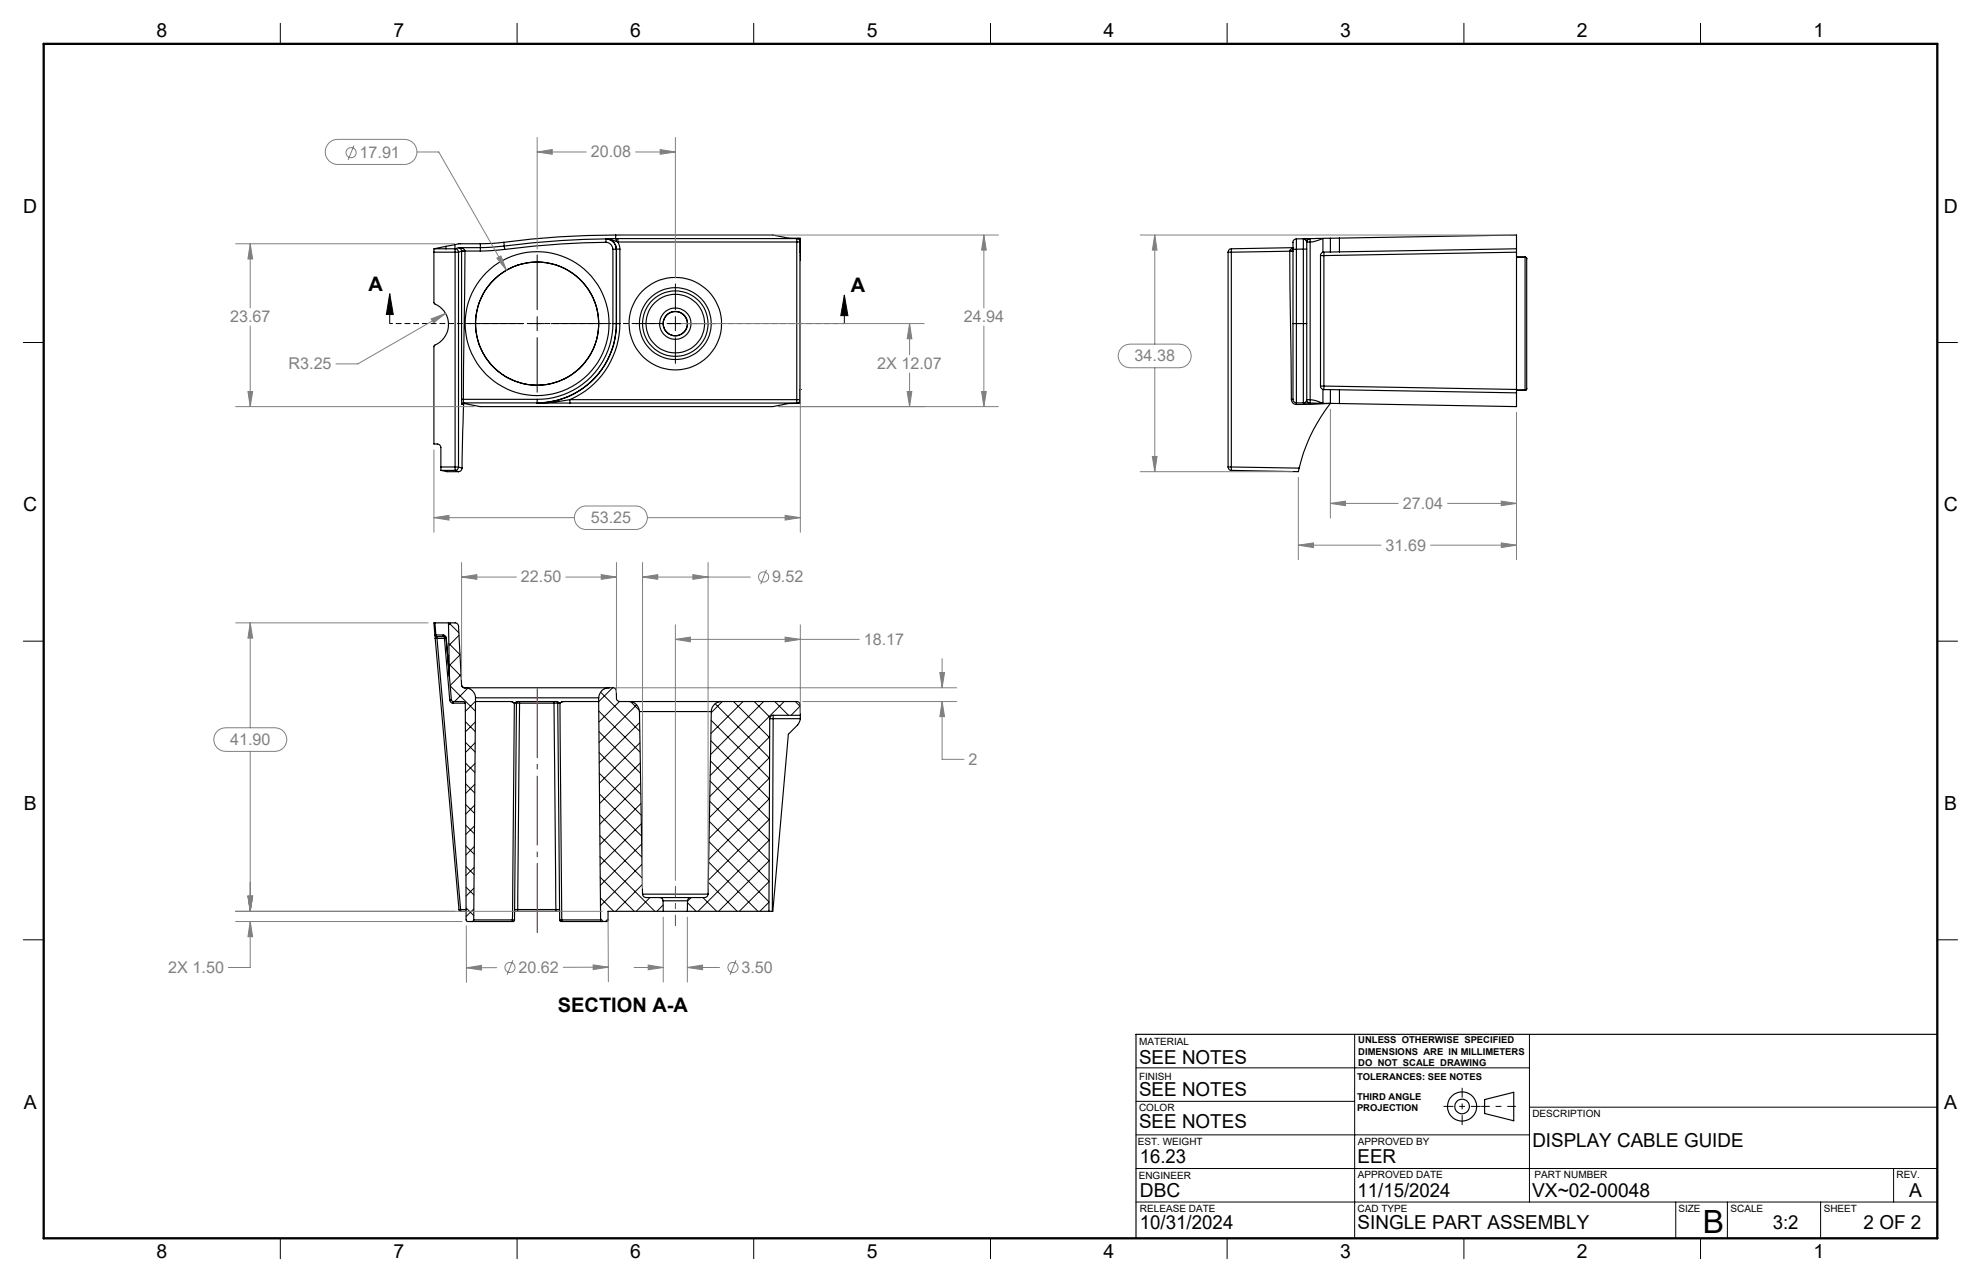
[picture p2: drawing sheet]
<svg xmlns="http://www.w3.org/2000/svg" width="432mm" height="279mm" viewBox="0 0 432 279" stroke-linecap="round" stroke-linejoin="round" font-family="sans-serif">
<g fill="none" stroke="#000" stroke-width=".25">
<path d="M94.6 55l.1 11.1a5 5 0 0 1 3.1 4.7 5 5 0 0 1-3.2 4.6v21.4h.7a.85 .85 0 0 1 .8 .7v4.3M94.6 55h4.6M94.6 54.2v.8M94.6 54.2h2.6M97.2 54.2h2M97.2 53.7v.5M97.2 53.7l-2.6 .5M99.2 53.3l-2 .4M99.2 54.2h.1M99.2 53.3v.9M99.2 54.2v.8M99.2 54.2a.72 .72 0 0 1 .7 .8"/>
<path d="M99.2 55h.7M99.2 55v46.8M99.9 54a.73 .73 0 0 1 .7 .7M99.9 54a1.26 1.26 0 0 1 1.5 .7M99.9 55v46.8M99.9 54l-.7 .2M99.9 54h4.8M100.6 54.8v32.2M100.6 54.8h.8M100.6 54.7h.8M100.6 54.8l-.7 .2M100.6 54.7v.1"/>
<path d="M101.4 54.8l-.4 32.2M101.4 54.7v.1M101.4 54.7h3.3M104.7 53.1h-4.7l-.8 .2M104.7 54v.7M104.7 53.1v.9M109.8 52.8l-5.1 .3M109.8 52.8l.1 .8M109.9 53.6l-5.2 .4M109.9 53.6l.1 .8M110 54.4l-5.3 .3M132 52.1l.1 .7"/>
<path d="M132 52.1a2.28 2.28 0 0 1 2.3 2.2M132 52.1a186.3 186.3 0 0 0-22.1 1.5M132.1 52.8a185.2 185.2 0 0 0-22.1 1.6M132.1 52.8a1.54 1.54 0 0 1 1.5 1.5M132.1 52a2.28 2.28 0 0 1 2.3 2.3M132.1 52l.6 .1 1.7 .5M132.1 52l-.1 .1M133.6 54.3h.7M133.6 54.3v16.2M134.2 51.2a182.9 182.9 0 0 0-24.4 1.6M134.2 52h-2.1M134.2 52l.2 .6"/>
<path d="M134.2 51.2h34.3a22.6 22.6 0 0 0 5.8 .7l.1 .1M134.2 51.2v.8M134.2 52h39.5M134.3 54.3v16.2M134.4 54.3h-.1M134.4 54.3h.7M134.4 54.3v16.2M134.4 52.6l.3 .1M134.7 52.7l.4 1.6M134.7 52v.7M134.7 52.7h39M135.1 54.3v16.2"/>
<path d="M173.7 52v.7M173.7 52.7h.7M173.7 52a.72 .72 0 0 1 .7 .7M173.7 52.7v34.4M174.4 52h-.7M174.4 52v.7M174.4 55v.7M174.4 52v35.9M267.7 55h.7M267.7 55v46.8M268.4 55v46.8M268.4 54.2v.8"/>
<path d="M268.4 54.2a.72 .72 0 0 0-.7 .8M281.1 54.8l.4 32.2M281.1 54.8h.7M281.1 54.7h.7M281.1 54.7v.1M281.1 54.8l-12.7 .2M281.8 54.1l-.6 .3-.1 .3M281.8 54.3h.8M281.8 54.3v16.2M281.8 54l-13.4 .2M282.6 52.1v2.2M282.6 52.1a.89 .89 0 0 0-.8 1.3v.9"/>
<path d="M282.6 54.3v16.2M284.1 52h.7M284.1 54.3h.7M284.1 52v2.3M284.1 52l.4 .2 .3 .4M284.1 54.3h-1.5M284.1 54.3v16.2M284.1 52l-1.5 .1M284.8 52.6v.1M284.8 52.7h.8M284.8 52h.7a.73 .73 0 0 0-.7 .6M284.8 52.7v34.4"/>
<path d="M285.6 52v.7M285.6 52a.72 .72 0 0 0-.8 .7M285.6 52.7v34.4M287.8 55.7h.8M287.8 55.7v28.4M288.4 52l-1.6 .5-1.2 .2M288.4 55l-.4 .2-.2 .5M288.4 52h-2.8M288.4 52v3M288.6 55v.7M288.6 55h-.2M288.6 55.7v28.4"/>
<path d="M290 54.9l-1.4 .1M290 51.9l-1.6 .1M290 51.9v3M290 51.9l40.6-.7v3M292 51.9v3M292 54.9h-2M330.6 54.2v.8M330.6 56.1h1.8M330.6 56h1.8M330.6 55v29.9M330.6 54.2l-38.6 .7M330.6 55l-42 .7"/>
<path d="M332.4 56l.3 .2 .1 .2M332.4 56.1v28.9M332.4 56.1l.3 .1 .1 .2M332.4 56v.1M332.8 56.4v28.4l-.4 .2M133.6 70.5a16.5 16.5 0 0 1-16.5 16.5M133.6 70.5h.7M134.3 70.5a17.3 17.3 0 0 1-17.2 17.3M134.3 70.5h.1M134.4 70.5a17.3 17.3 0 0 1-17.3 17.3M134.4 70.5h.7M135.1 70.5a18 18 0 0 1-10.9 16.6"/>
<path d="M281.8 70.5h.8M281.8 70.5v16.5M282.6 70.5v17.3M282.6 70.5h1.5M284.1 70.5h.7M284.1 70.5v17.3M100.6 87l.1 1.2M100.6 87h.4M101 87l.1 .8M101 87h16.1M101.1 87.9l-.4 .3M101.1 87.9l-.4 14.1"/>
<path d="M101.1 87.8h-.2l-.2 .4M101.1 87.9l3.5 .7h63.9a22.6 22.6 0 0 1 5.8-.7h.1M101.1 87.8v.1M101.1 87.8h16M117.1 87v.8M117.1 87.8h.1M117.1 87.8h7.1M124.2 87.1a36.2 36.2 0 0 1-7.1 .7M124.2 87.1v.7M124.2 87.8h49.5M124.2 87.1h49.5M173.7 87.8l.7 .1"/>
<path d="M173.7 87.1h.7M173.7 87.1v.7M174.4 87.1a.72 .72 0 0 1-.7 .7M174.4 87.1v.8M174.4 84.1v.8M174.4 84.9h.1M281.5 87h.3M281.5 87a1.09 1.09 0 0 0 1.1 1.2M281.8 87a.78 .78 0 0 0 .8 .8M282.6 87.8v.4M282.6 87.8h1.5M284.1 87.8h1.5"/>
<path d="M284.8 87.1h.8M284.8 87.1a.72 .72 0 0 0 .8 .7M284.8 87.1a.72 .72 0 0 1-.7 .7M285.6 87.1l1.5 .3 1.3 .5M285.6 87.1v.7M285.6 87.8l2.8 .1M287.8 84.1l.2 .5 .4 .3M287.8 84.1h.8M288.4 87.9h1.6M288.4 84.9v3M288.4 84.9h.2M288.6 84.9h1.4"/>
<path d="M288.6 84.1v.8M288.6 84.1l42 .8M290 87.9l-7.4 .3M290 87.9a36.5 36.5 0 0 0-6.8 14.1M290 84.9v3M290 84.9l40.6 .7M292 84.9v3M330.6 84.9v.7M330.6 85h1.8M330.6 85.6v3l-40.6-.7M332.4 85h.1M332.4 85l-1.8 .1"/>
<path d="M96.1 101.8v.7M96.1 101.8h3.1M96.1 102.5h3.1M96.1 102.5l1.3 .3h2.5M99.2 101.8h.7M99.2 101.8v.7M99.2 102.5l.7 .3M99.9 101.8a.72 .72 0 0 1-.7 .7M99.9 101.8l.8 .2M100.7 102a.77 .77 0 0 1-.8 .8M267.7 101.8h.7M267.7 101.8a.72 .72 0 0 0 .7 .7"/>
<path d="M268.4 101.8v.7M268.4 101.8l14.8 .2M283.2 102l-.2 .8-14.6-.3M94.8 135.7l.2 2.7M94.8 135.7h3M94.8 138.4l.2 .3h.2M94.8 138.4h.2M94.8 135.7h-.2l.2 2.7M94.8 138.4l.1 .7M94.9 139.1h.3M94.9 139.1l5.1 59.2M95 138.4h1.6"/>
<path d="M95 138.4l.2 .3M95.2 138.7h1.7M95.2 138.7v.4M95.2 139.1h1.7M95.2 139.1l5.2 59.1M96.6 138.4l.3 .1 .4 .6M96.6 138.4l.3 .3M96.9 138.7l.3 .4M96.9 138.7v.4M96.9 139.1l1.1 13.5M97.2 139.1l.8 8.4M97.2 139.1h-.3"/>
<path d="M97.3 139.1h-.1M97.3 139.1l.7 8.4M97.8 135.7h1.4a.79 .79 0 0 1 .7 .8l.7 12.9 .4 .5h.4M97.8 135.7l.2 11.8M98 147.5h.1M98 147.5l.4 5M98 152.6a.72 .72 0 0 0 .8 .6M98.4 152.5l.4 .4M98.4 152.5l-.4 .1M98.8 152.9h2.3l.3 .3M98.8 152.9v.3M98.8 153.2h2.6"/>
<path d="M100.7 149.5l.7 .4M101.4 149.9a2.23 2.23 0 0 1 2.2 2.2M101.4 149.9h31.4M101.4 153.2l.2 47.3 .2 .3h1.1M103.6 152.9h7.8M103.6 152.1h26.9M103.6 152.9l-.3 47.6M103.6 152.1v.8M111.4 152.9l.7 .3M111.4 152.9a1.11 1.11 0 0 0 1.5 0h7.4a2.03 2.03 0 0 1 1.7 .2l.8-.2M112.1 153.2l-.4 47.3M112.1 153.2h.5"/>
<path d="M112.6 153.2l-.5 47.3M112.6 153.2h.6M113 152.9l-.3 .1-.1 .2M113.2 153.2l-.3 45M113.2 153.2h7.6M113.3 152.9l-.1 .3M120.8 153.2h.8M120.8 153.2l.4 45M120.8 152.9v.3M121.2 152.9l.4 .3M121.6 153.2h.5M121.6 153.2l.4 47.3"/>
<path d="M122.1 153.2l.3 47.3M122.8 152.9h7.7M122.8 152.9l-.7 .3M130.5 152.9l.4 47.6M130.5 152.1v.8M132.8 149.9a2.23 2.23 0 0 0-2.3 2.2M132.8 149.9h.8a.72 .72 0 0 1 .7 .7l.1 1.6a.72 .72 0 0 0 .7 .7h2M137.1 152.9a2.29 2.29 0 0 1 2.3 2.2M137.1 152.9h20.2M139.4 155.1h15.6M139.4 155.1l.7 39.8M155 155.1l-.7 39.8"/>
<path d="M157.3 152.9a2.23 2.23 0 0 0-2.3 2.2M157.3 152.9h16.4a.72 .72 0 0 1 .7 .7v2.3M167.8 156.6h.7M167.8 156.6l-.2 42M168.5 155.9a.72 .72 0 0 0-.7 .7M168.5 155.9v.7M168.5 155.9h5.9M168.5 156.6l-.2 42M168.5 156.6h5.9M174.4 155.9v.7M174.4 156.6l-.3 1.1-2.3 2.3-3.5 38.6M100 198.3l.4 .3"/>
<path d="M100.4 198.2l-.4 .1M100.4 198.2v.4M100.4 198.6h1.2M100.4 198.2h1.2M112.2 198.2h.7M112.2 198.6h.6M112.8 198.6h8.3M112.9 198.2l-.1 .4M112.9 198.2h8.3M121.1 198.6h.9M121.2 198.2h.8M121.2 198.2l-.1 .4"/>
<path d="M140.1 194.9a.79 .79 0 0 0 .7 .7h3M140.1 194.9h14.2M143.8 195.6a.72 .72 0 0 1 .7 .7M143.8 195.6h6.8M144.5 196.3h5.4M144.5 196.3l.1 2.3M144.6 198.6h-12.1v2.1l-.2 .1h-1M144.6 198.6h5.2M149.8 198.6h17.8M149.9 196.3l-.1 2.3M150.6 195.6a.72 .72 0 0 0-.7 .7M154.3 194.9a.72 .72 0 0 1-.7 .7h-3"/>
<path d="M167.6 198.6h.7M102.9 200.8h8.6M103.3 200.5h8.4M103.3 200.5l-.2 .3h-.2M111.7 200.5l-.2 .3M111.7 200.5h.4M112.1 200.5l-.1 .3h-.5M122 200.5h.4M122 200.5l.2 .3h.4M122.4 200.5h8.5M122.4 200.5l.2 .3M122.6 200.8h8.7"/>
<path d="M130.9 200.5l.4 .3M323.6 239.6l6.4-1.5v6.2l-6.4-1.6zM422.3 225.4h-174.7v44.5"/>
<circle cx="117.1" cy="70.5" r="13.4"/>
<circle cx="117.1" cy="70.5" r="15.7"/>
<circle cx="147.2" cy="70.5" r="10.1"/>
<circle cx="147.2" cy="70.5" r="6.4"/>
<circle cx="147.2" cy="70.5" r="7.8"/>
<circle cx="147.2" cy="70.5" r="2.66"/>
<circle cx="147.2" cy="70.5" r="3.4"/>
<circle cx="147.2" cy="70.5" r="7.1"/>
<circle cx="318.7" cy="241.1" r="3.2"/>
<circle cx="318.7" cy="241.2" r="1.6"/>
</g>
<g fill="none" stroke="#000" stroke-width=".22">
<path d="M61.1 5.1v4.5M112.7 5.1v4.5M164.3 5.1v4.5M215.9 5.1v4.5M267.5 5.1v4.5M319.1 5.1v4.5M370.7 5.1v4.5M117.1 55.6v11.9M5.1 74.6h4.4M84.9 64l.8 4.5h-1.5zM84.9 64v6.5M102.1 70.5h11.9"/>
<path d="M115.5 70.5h3.1M117.1 69v3.1M117.1 73.6v11.9M120.1 70.5h11.9M138.5 70.5h5.6M145.7 70.5h3M147.2 61.9v5.6M147.2 69v3.1M147.2 73.6v5.6M150.2 70.5h5.7M184 64.3l.8 4.5h-1.5zM184 64.3v6.2"/>
<path d="M422.3 74.6h4.4M5.1 139.7h4.4M97.9 135.7l2.1 2.2M98.2 135.7l-.4 .5M100 138.5l-2.1 2.2M422.3 139.7h4.4M97.8 140.2l2.5 2.5M97.9 144.8l2.6 2.6M98.1 149.5l5.5 5.5M100.3 142.7l-2.4 2.4M100.5 147l-2.4 2.4M101.4 157.3l2.2 2.2"/>
<path d="M102 150l-2.9 2.9M103.6 157.3l-2.2 2.2M103.6 152.8l-2.2 2.2M130.5 154.9l9 9M130.6 159.5l9 9M130.9 150.8l8.6 8.6M133.5 149.9l-3 3M135 152.9l-4.5 4.5M137.5 152.9l1.8 1.9M138.8 153.6l-8.2 8.2M139.4 157.5l-8.8 8.8M155 157l12.7 12.7"/>
<path d="M155.9 153.4l11.8 11.8M157.4 152.9l-2.4 2.4M159.9 152.9l7.8 7.9M162 152.9l-7.1 7M164.4 152.9l3.5 3.5M166.4 152.9l-11.5 11.6M168.9 152.9l3 3M170.9 152.9l-16.1 16.1M173.4 152.9l1 1.1M174.4 153.9l-2 2M101.5 166.3l2 2M101.5 161.8l2.1 2.1"/>
<path d="M101.5 175.3l1.9 2M101.5 170.8l2 2M101.5 179.8l1.9 1.9M103.4 180l-1.9 1.9M103.5 175.5l-2 1.9M103.5 170.9l-2 2M103.5 166.4l-2 2.1M103.6 161.9l-2.1 2.1M130.6 164l9.1 9.1M130.6 168.5l9.2 9.2M130.7 173l9.1 9.2M130.7 177.6l9.2 9.2"/>
<path d="M139.5 161.9l-8.9 8.8M139.6 166.3l-8.9 8.9M139.6 170.7l-8.9 8.9M139.7 175.1l-8.9 9M139.8 179.5l-9 9M154.6 179l13 13.1M154.7 174.6l12.9 13M154.8 170.2l12.9 12.9M154.8 165.8l12.9 12.8M154.9 161.4l12.8 12.8M167.7 178.6l-13.3 13.3M167.7 169.6l-13.1 13.1"/>
<path d="M167.7 174.1l-13.2 13.2M167.7 165.1l-13.1 13.1M167.8 160.5l-13.1 13.1M101.5 184.3l1.9 1.9M101.6 188.8l1.7 1.8M101.6 197.9l1.7 1.6M101.6 193.4l1.7 1.7M103.3 198.1l-1.7 1.6M103.3 193.6l-1.7 1.7M103.3 189.1l-1.7 1.7M103.4 184.5l-1.8 1.8M130.7 182.1l9.3 9.2"/>
<path d="M130.8 186.7l11.9 11.9M130.8 191.2l7.5 7.4M130.9 195.7l2.9 2.9M139.9 183.9l-9.1 9.1M139.9 188.3l-9 9.1M140 192.8l-5.8 5.8M141.7 195.6l-3 3M144.5 197.2l-1.3 1.4M149.9 196.7l1.8 1.9M150.7 195.6l-.8 .8M153.2 195.6l3 3M154.4 192.3l6.3 6.3"/>
<path d="M154.4 187.9l10.8 10.7M154.6 183.4l13 13.1M167.6 196.6l-2 2M167.6 187.6l-11 11M167.6 192.1l-6.5 6.5M167.7 183.1l-15.5 15.5M5.1 204.8h4.4M130.9 200.2l.6 .6M132.5 200.3l-.6 .5M422.3 204.8h4.4M247.6 232.7h85.8M295.3 225.4v44.5"/>
<path d="M333.4 225.4v36.6M247.6 254.7h174.7M247.6 247.3h85.8M247.6 240h47.7M333.4 241.3h88.9M412.7 254.7v7.3M61.1 269.9v4.4M112.7 269.9v4.4M164.3 269.9v4.4M215.9 269.9v4.4M247.6 262h174.7M267.5 269.9v4.4"/>
<path d="M319.1 269.9v4.4M365.3 262v7.9M370.7 269.9v4.4M376.5 262v7.9M396.8 262v7.9"/>
</g>
<g fill="none" stroke="#808080" stroke-width=".22">
<path d="M71.7 31.2a2.58 2.58 0 0 1 1.9-.8h14.6a2.73 2.73 0 0 1 2.7 2.7 2.73 2.73 0 0 1-2.7 2.7h-14.6a2.74 2.74 0 0 1-2.5-1.6 2.74 2.74 0 0 1 .6-3zM77.2 31.7l-1.3 3.2M90.9 33.1h4.7l14.8 25.8M117.1 33.1l3.3-.5v1zM117.1 33.1h10.7M117.1 30v24.3M138.5 33.1h8.7M143.9 32.6l3.3 .5-3.3 .5zM147.2 30v30.6M51.4 53.1h47.7M54.5 53.1l.6 3.3h-1.1zM54.5 53.1v14"/>
<path d="M108.3 56.3l.9-.5 1.2 3.1zM135.5 51.2h82.1M174.4 57v59M214.5 51.2l.5 3.3h-1zM214.5 51.2v15.9M248.5 51.2h80.8M251.7 51.2l.5 3.3h-1zM251.7 51.2v23.8M54.5 71v17.6M94 69.5l3.1-1.2-2.6 2.1zM97.1 68.3l-19.1 11h-4.8M148.5 70.5h52.9"/>
<path d="M198.3 70.5l.5 3.3h-1.1zM198.3 70.5v6.8M214.5 71v17.6M244.4 75.8l1-.6 .9-.2h10.8a2.58 2.58 0 0 1 2.5 2.6 2.58 2.58 0 0 1-2.5 2.6h-10.8a2.58 2.58 0 0 1-2.3-1.6 2.58 2.58 0 0 1 .4-2.8zM51.4 88.6h52M54 85.3h1.1l-.6 3.3zM94.6 98v18M169.7 88.6h47.9M197.7 85.3h1.1l-.5 3.3zM198.3 81.3v7.3M214 85.3h1l-.5 3.3zM251.2 99.5h1l-.5 3.3z"/>
<path d="M251.7 80.2v22.6M290 89.2v23.7M330.6 89.9v32.1M94.6 112.8l3.3-.5v1zM94.6 112.8h30.6M125.9 111.1l.2-.2a2.25 2.25 0 0 1 1.7-.6h10.7a2.56 2.56 0 0 1 2.6 2.5 2.56 2.56 0 0 1-2.6 2.6h-10.7a2.57 2.57 0 0 1-2.4-1.6 2.57 2.57 0 0 1 .5-2.7zM141.1 112.8h33.3M171.1 112.3l3.3 .5-3.3 .5zM248.5 102.8h33.2M283 118.8l3.3-.5v1zM283 104v18M283 118.8h18"/>
<path d="M290 109.7l3.3-.5v1zM290 109.7h14.8M311.8 118.8h18.8M315.5 109.7h15.1M327.2 109.2l3.4 .5-3.4 .5zM327.2 118.3l3.4 .5-3.4 .5zM51.4 135.7h41.9M54.5 135.7l.6 3.4h-1.1zM54.5 135.7v22.9M100.6 125.8l3.3-.6v1.1zM100.6 125.8h12M100.6 122.6v25.5"/>
<path d="M123.3 125.8h11.1M131.1 125.2l3.3 .6-3.3 .5zM134.4 122.6v28.3M140.1 125.8l3.3-.6v1.1zM140.1 122.6v71M140.1 125.8h23.4M147.2 139.3l3.3-.4v1zM147.2 136.2v55.7M147.2 139.3h40.1M151 125.2l3.3 .6-3.3 .5zM154.3 122.6v71M167.1 124.2l-1.3 3.1"/>
<path d="M171.1 138.9l3.3 .4-3.3 .6zM174.4 136.2v19.2M47.3 159.4l1-.6 .9-.2h10.7a2.58 2.58 0 0 1 2.6 2.6 2.58 2.58 0 0 1-2.6 2.6h-10.7a2.57 2.57 0 0 1-2.4-1.6 2.57 2.57 0 0 1 .5-2.8zM134 149.9h74.5M174.9 152.9h33.6M204.9 146.6h1l-.5 3.3zM205.4 152.9l.5 3.3h-1zM205.4 152.9v12.6h4.7M205.4 143.5v6.4M54.5 163.8v34.8M51.4 198.6h79.9M54 195.3h1.1l-.6 3.3z"/>
<path d="M132.5 199.9l.1 14.1M144.6 199.9v14.1M149.8 199.9v14.1M51.4 200.8h49.3M54.5 200.8l.6 3.4h-1.1zM54.5 200.8v10.1h-4.7M101.6 201.8l.1 12.3M101.7 210.9l3.3-.5v1zM108.3 210.9h-6.6M111.8 209.3l-1.3 3.1M129.3 210.3l3.3 .5-3.3 .5zM132.6 210.8h-9.8"/>
<path d="M138.2 210.9h6.4M141.3 210.3l3.3 .6-3.3 .4zM149.8 210.9l3.3-.6v1zM149.8 210.9h7M160.4 209.3l-1.3 3.1"/>
<circle cx="76.5" cy="33.3" r="1.12"/>
<circle cx="166.4" cy="125.7" r="1.1"/>
<circle cx="111.2" cy="210.8" r="1.09"/>
<circle cx="159.8" cy="210.8" r="1.1"/>
</g>
<path d="M184.1 70.5h-99.1" fill="none" stroke="#000" stroke-width=".22" stroke-dasharray="1.3 .6" stroke-dashoffset=".6" stroke-linecap="butt"/>
<path d="M147.2 201.8v-8.7" fill="none" stroke="#ff0080" stroke-width=".22" stroke-dasharray="15.2 1.3 1.3 1.3" stroke-dashoffset="12.8" stroke-linecap="butt"/>
<path d="M117.1 149.7v53.9" fill="none" stroke="#ff0080" stroke-width=".22" stroke-dasharray="15.2 1.3 1.3 1.3" stroke-dashoffset="-.3" stroke-linecap="butt"/>
<path d="M330.4 241.1h-7.5" fill="none" stroke="#000" stroke-width=".22" stroke-dasharray="15.2 1.3 1.3 1.3" stroke-dashoffset="13.4" stroke-linecap="butt"/>
<path d="M318.7 237.1v8.1M314.7 241.1h8.1" fill="none" stroke="#000" stroke-width=".22" stroke-dasharray="15.2 1.3 1.3 1.3" stroke-dashoffset="13.1" stroke-linecap="butt"/>
<path d="M9.5 9.6h412.8v260.3h-412.8z" fill="none" stroke="#000" stroke-width=".5"/>
<path d="M184 64.3l.8 4.5h-1.5zM84.9 64l.8 4.5h-1.5z" fill="#000"/>
<path d="M94.6 112.8l3.3-.5v1zM171.1 112.3l3.3 .5-3.3 .5zM108.3 56.3l2.1 2.6-1.2-3.1zM94 69.5l.5 .9 2.6-2.1zM197.7 85.3h1.1l-.5 3.3zM198.3 70.5l.5 3.3h-1.1zM214.5 51.2l.5 3.3h-1zM214 85.3h1l-.5 3.3zM143.9 32.6l3.3 .5-3.3 .5zM117.1 33.1l3.3-.5v1zM54 85.3h1.1l-.6 3.3zM54.5 53.1l.6 3.3h-1.1zM54.5 200.8l.6 3.4h-1.1zM54 195.3h1.1l-.6 3.3zM54 195.3h1.1l-.6 3.3zM54.5 135.7l.6 3.4h-1.1zM140.1 125.8l3.3-.6v1.1zM151 125.2l3.3 .6-3.3 .5zM149.8 210.9l3.3-.6v1zM141.3 210.3l3.3 .6-3.3 .4zM129.3 210.3l3.3 .5-3.3 .5zM101.7 210.9l3.3-.5v1zM147.2 139.3l3.3-.4v1zM171.1 138.9l3.3 .4-3.3 .6zM100.6 125.8l3.3-.6v1.1zM131.1 125.2l3.3 .6-3.3 .5zM205.4 152.9l.5 3.3h-1zM204.9 146.6h1l-.5 3.3zM251.7 51.2l.5 3.3h-1zM251.2 99.5h1l-.5 3.3zM327.2 109.2l3.4 .5-3.4 .5zM290 109.7l3.3-.5v1zM283 118.8l3.3-.5v1zM327.2 118.3l3.4 .5-3.4 .5z" fill="#808080"/>
<text font-size="7" x="371.2" y="268.7">B</text>
<g font-size="4.4">
<text x="80.3" y="63.5">A</text>
<text x="185.4" y="63.7">A</text>
<text x="121.6" y="220.5">SECTION A-A</text>
</g>
<g font-size="4.2">
<text x="34.1" y="8.1">8</text>
<text x="85.7" y="8.1">7</text>
<text x="137.3" y="8.1">6</text>
<text x="188.9" y="8.1">5</text>
<text x="240.5" y="8.1">4</text>
<text x="292.1" y="8.1">3</text>
<text x="343.7" y="8.1">2</text>
<text x="395.3" y="8.1">1</text>
<text x="5.1" y="46.4">D</text>
<text x="423.7" y="46.4">D</text>
<text x="5.1" y="111.4">C</text>
<text x="423.7" y="111.4">C</text>
<text x="5.2" y="176.5">B</text>
<text x="423.8" y="176.5">B</text>
<text x="248.3" y="232">SEE NOTES</text>
<text x="248.3" y="238.9">SEE NOTES</text>
<text x="5.2" y="241.6">A</text>
<text x="248.3" y="245.9">SEE NOTES</text>
<text x="423.8" y="241.6">A</text>
<text x="334" y="249.9">DISPLAY CABLE GUIDE</text>
<text x="248.5" y="253.4">16.23</text>
<text x="295.9" y="253.4">EER</text>
<text x="248.5" y="260.8">DBC</text>
<text x="295.9" y="260.8">11/15/2024</text>
<text x="334" y="260.8">VX~02-00048</text>
<text x="416.1" y="260.9">A</text>
<text x="248.5" y="267.9">10/31/2024</text>
<text x="295.9" y="267.9">SINGLE PART ASSEMBLY</text>
<text x="386.4" y="267.9">3:2</text>
<text x="406.2" y="267.9">2 OF 2</text>
<text x="34.1" y="274.2">8</text>
<text x="85.7" y="274.2">7</text>
<text x="137.3" y="274.2">6</text>
<text x="188.9" y="274.2">5</text>
<text x="240.5" y="274.2">4</text>
<text x="292.1" y="274.2">3</text>
<text x="343.7" y="274.2">2</text>
<text x="395.3" y="274.2">1</text>
</g>
<g font-size="3.5" fill="#808080">
<text x="78.4" y="34.4">17.91</text>
<text x="128.8" y="34.3">20.08</text>
<text x="50.2" y="70.2">23.67</text>
<text x="210.1" y="70.2">24.94</text>
<text x="62.9" y="80.5">R3.25</text>
<text x="191.2" y="80.5">2X 12.07</text>
<text x="247.3" y="78.7">34.38</text>
<text x="128.8" y="114">53.25</text>
<text x="305.8" y="110.9">27.04</text>
<text x="302" y="120">31.69</text>
<text x="113.6" y="126.9">22.50</text>
<text x="168.3" y="126.9">9.52</text>
<text x="188.3" y="140.5">18.17</text>
<text x="50.2" y="162.3">41.90</text>
<text x="211.1" y="166.6">2</text>
<text x="36.7" y="212">2X 1.50</text>
<text x="113" y="212">20.62</text>
<text x="161.6" y="212">3.50</text>
</g>
<g font-size="2.2">
<text x="248.3" y="227.6">MATERIAL</text>
<text x="248.3" y="235.3">FINISH</text>
<text x="248.3" y="242.1">COLOR</text>
<text x="334" y="243.4">DESCRIPTION</text>
<text x="248" y="249.5">EST. WEIGHT</text>
<text x="296" y="249.5">APPROVED BY</text>
<text x="248.2" y="257">ENGINEER</text>
<text x="296" y="256.8">APPROVED DATE</text>
<text x="334.5" y="256.8">PART NUMBER</text>
<text x="413.4" y="256.8">REV.</text>
<text x="248.5" y="264">RELEASE DATE</text>
<text x="295.9" y="264">CAD TYPE</text>
<text x="365.8" y="264">SIZE</text>
<text x="377.2" y="264">SCALE</text>
<text x="397.5" y="264">SHEET</text>
</g>
<g font-size="2.1">
<text x="296.1" y="227.3">UNLESS OTHERWISE SPECIFIED</text>
<text x="296.1" y="229.8">DIMENSIONS ARE IN MILLIMETERS</text>
<text x="296.1" y="232.3">DO NOT SCALE DRAWING</text>
<text x="295.8" y="235.3">TOLERANCES: SEE NOTES</text>
<text x="295.8" y="239.6">THIRD ANGLE</text>
<text x="295.8" y="242.1">PROJECTION</text>
</g>
</svg>
